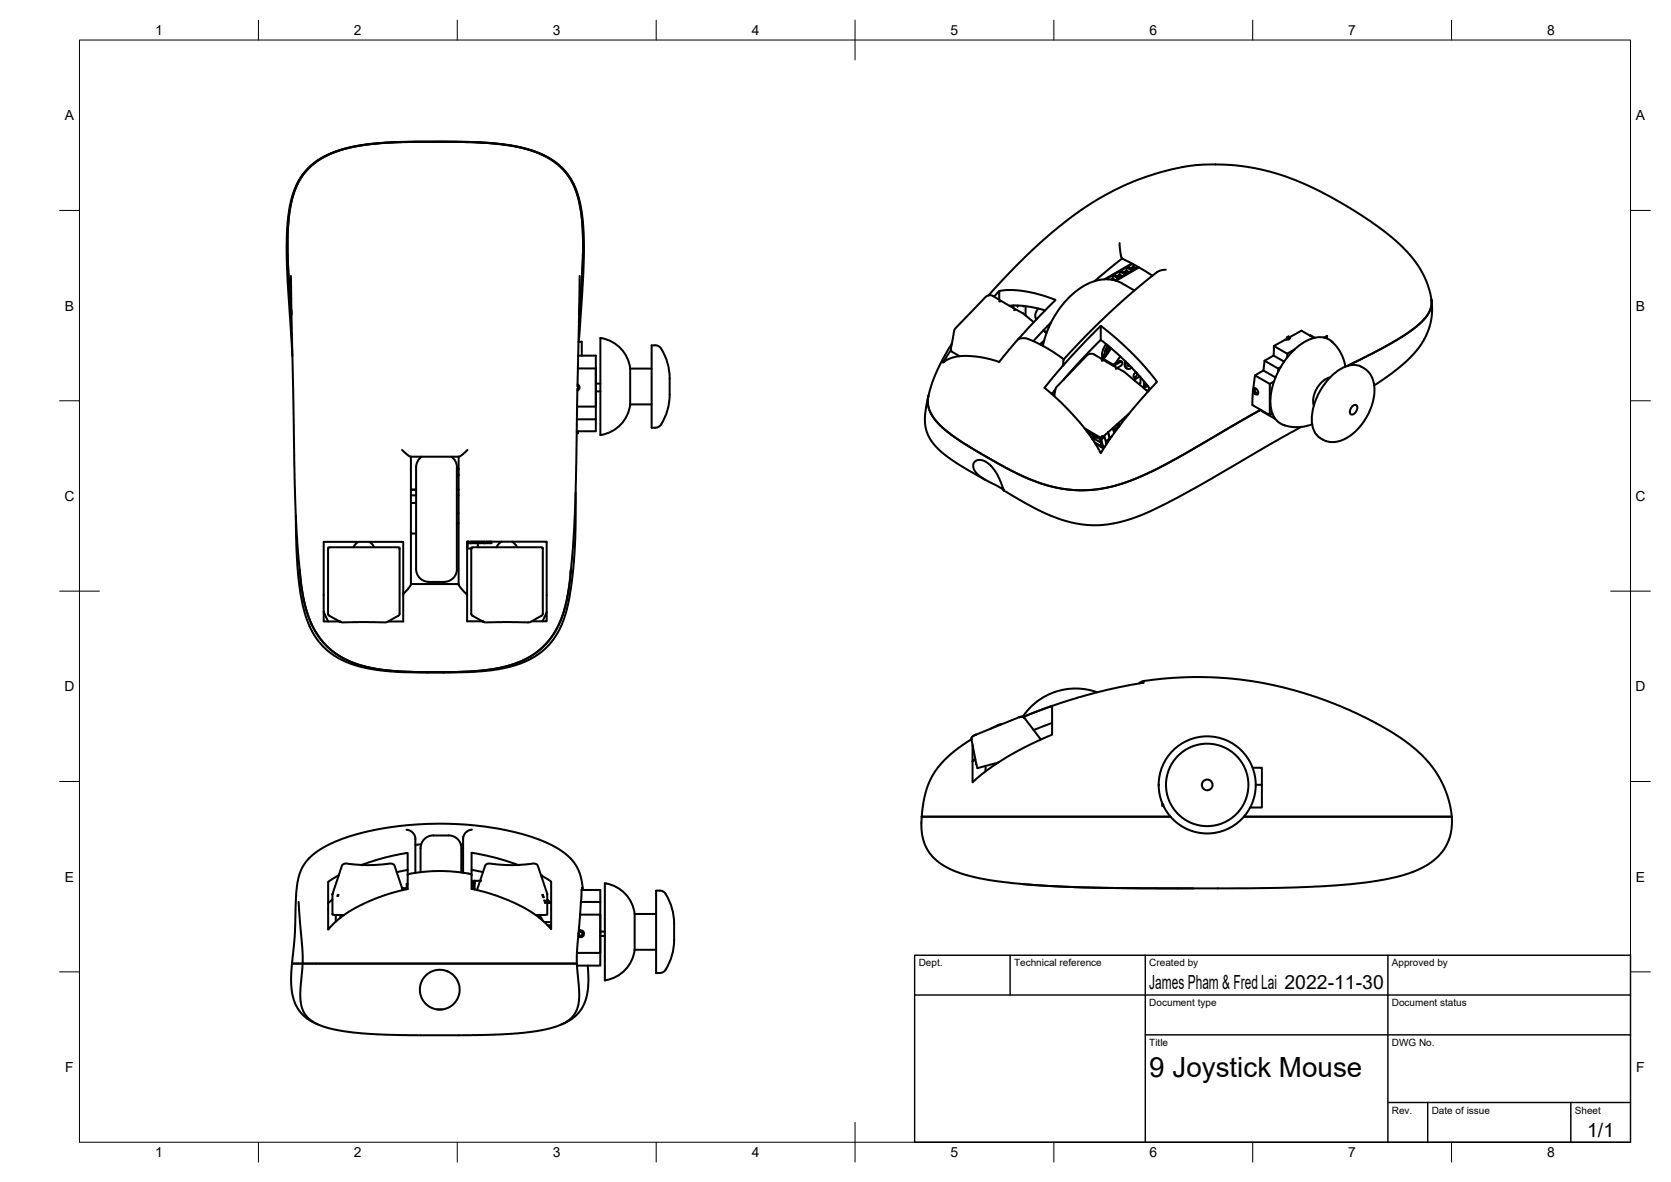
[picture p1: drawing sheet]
<svg xmlns="http://www.w3.org/2000/svg" width="420mm" height="297mm" viewBox="0 0 420 297" stroke-linecap="round" stroke-linejoin="round" font-family="sans-serif">
<!-- layer: Visible -->
<g fill="none" stroke="#000" stroke-width=".51">
<path d="M77.6 42.3l-2 2.5-1.5 3.1-.9 3-.6 3.5-.3 4.5v6l1 14.1-1-14.1v-6l.3-4.5 .6-3.5 .9-3 1-2.2 1.5-2.3 2.3-2.3 2.7-1.7 2.9-1.3 3.5-1 4.6-.8 4.5-.4 13.4-.3 12.6 .4 5.6 .6 2.9 .6 3.1 1 3.2 1.5 2.2 1.5 2.1 2.1 1.3 1.8 1.4 3.1 .8 2.7 .6 4.4 .3 4v5.4l-1 14.3 .7-9.3 .3-6.7-.2-6.7-.7-5.4-1.1-3.5-1.1-2.3-.9-1.4-2.5-2.5-2.9-1.9-2.5-1.1-3.1-1-2.9-.6-4.4-.5-10-.4-16.6 .1-6 .6-6.1 1.3-2.2 .8-2.3 1.2-1.5 .9zM73.2 69.3l1 54.6 .4 10 .9 10.3M145.8 69.3l-.5 23.3M248.6 74.2l6.9-7.4 6.9-6.5 7.2-5.9 3.5-2.4 3.9-2.5 3.2-1.7 4.8-2.2 6.8-2.3 7.6-1.7 6.7-.3 4.6 .3 4.1 .5 4.4 1 4 1.2 4.3 1.7 4.5 2.1 8.2 4.7 7.8 5.3 3.7 3 2.3 2.3 2.4 3.1 1.7 2.9 1.2 3.2 .6 2.7M249.9 74.5l.2-.1a3.5 3.5 0 0 1 3.7-1.5l2.9 .2 2.5 .4 2.8 .7 3.4 1.2-9.3 9.7M251.2 73.1v2.2M253.8 76.8l3.8 .1 5.2 1.1M254.8 76.8v.6M255.9 76.8v.3M257.3 76.9v.1M257.9 76.9v2.4M261 77.5l-.7 1.5v.6l.3 .7"/>
<path d="M278.7 70.2l-.3-.2 1.4-.8 1.4 .8-.8 .5M279.4 70.3l.4-.3v.3M279.8 69.2v.8l.7 .4M280.1 69l1.4-.8 1.4 .8-1.4 .8zM280.8 69.4l.7-.4v.8M281.5 61.1l.2 2.6 .4 1.3M281.5 68.2v.8l.7 .4M281.8 68l1.5-.8 1.4 .8-1.4 .8zM282.1 65l4.3 2.2 3.4 2.1M282.1 65l-6.9 5.6M282.6 68.4l.7-.4v.8M283.3 67.2v.8l.7 .4"/>
<path d="M284.3 67.4l.7-.4v.8M284.6 66.2l-6.9 4M284.8 66.3l-1.2 .7 1.4 .8 1.2-.7M285 66.4v.6l.7 .4M285.2 73l-3.6-2.1-1.6-.5-1.3-.2-3.1 .3-1.6 .6-1.7 .9-3.4 2.6-3 3.6-1.5 2.5-.9 2-1.3 4.2M286.4 67.2l-5.8 3.4M293.1 67.8l-1.1 .1-1 .5-7.3 5.9-8.1 7.5-8.1 8.5M359.9 75.3l-.1 1.9-.6 1.5-1.3 1.8-1.8 1.6-2.9 2.1-3.4 2-11 5.8M359.9 75.3l.2 3.4-.5 2.7-1 2.9-1.2 2.2-1.9 2.4-2.3 2.3-3.4 2.7-4.3 2.9M145.2 97.7l-.1 4.5M145.2 96.6a.88 .88 0 0 1 .5 .8 .88 .88 0 0 1-.5 .8M145.3 92.6l-.1 5.1"/>
<path d="M145.3 92.6h4.5v9.6h-4.7M145.4 89.4h4.4v16h-4.7M145.5 85.9h.8v3.5M145.5 85.9l1.1-15 .2-9.4-.4-7.5-.6-3.1-.7-2.7a16.5 16.5 0 0 0-12.2-10.7l-4.4-1-7.7-.7-6.6-.2-15.5 .1-5.4 .4-5.3 .9-4 1.2-3.8 1.9a16.7 16.7 0 0 0-7.5 12.6l-.5 5.1-.1 7.1 1.4 24.6M149.8 98.3h1.2M149.8 96.4h1.2M158.5 92.6v9M158.5 92.6h5.4M158.5 92.6a8.8 8.8 0 0 0-7.5-7.7v24.4h.3M164.7 86.8h-.8v20.7h.8M164.7 86.8l.7 .1a4.9 4.9 0 0 1 2 3.1 25.7 25.7 0 0 1 1 8.9 14 14 0 0 1-2.2 7.7M233.4 99.5l-.1 1 .1 1.8 .5 1.3 1 1.6 2.8 2.9 4.9 3.5 10.1 5.9 5.7 2.7 3.2 1.2 3.3 1 2.9 .5 2.9 .3h3.3l4.5-.7 3.4-.9 4.3-1.6 4.1-1.8 5.4-2.9 21.3-12.3"/>
<path d="M233.4 99.5l-.7 3.8-.1 2.5 .4 2.5 1 2.3 1.8 2.2 2.7 2.2 3.8 2.5 5.5 3.1M239.1 88l.2 .4 2 1.1M239.3 86.4l-3.6 6.6-1.2 2.9-1.1 3.6M256.1 85.1l-4.9 5.9-4.6-1.2-4.1-.4-1.9 .2-1.4 .4-2.1 1.1 2-3.2M256.1 85.1h2l2.4 .9 3.4 1.8 3.6 2.5M259.9 81l-2.7-2.3-7.6-4.4-1-.1-.8 .4-7.7 8.1-1 5.2M261.9 86.1l.1 .1M262 86.2v.3M262 86.5l-.3 .2M262.4 83l.7 .7M262.5 85.6l-1 .9M263.3 82l.4 .2"/>
<path d="M264.3 81l-4.5 4.7M264.5 98.9l.6 .4M265.1 98.2l.2 .1M265.4 97.9l-.9 1.1M267.5 95.4l4-4.5 5.3-5.5 3.7 3.1 2.9 2.7 3.1 3.3 2.7 3.3M276.8 81.9l3.2 2.6 4.2 3.8 3.7 4 3 3.7-7.6 8.6-3.8 5.1-2.7 4.2-2.6-4.2-2.8-3.7-4.3-4.5-4.5-4 4.8-5.7M276.8 81.9l-3.7 3.7-5.7 6.2 .1-1.5M276.8 81.9v3.5M277.1 88.9l.2 .2M277.2 89.1l.7 .4M277.7 89.9l-.3 .3 2.5 1.4 1.9-.9M278.1 89.4l-1.1 .8"/>
<path d="M278.1 86.5l-.4 .5a3.6 3.6 0 0 0-.5 2.9M278.6 86.8a2.31 2.31 0 0 0-.6 2.6M278.9 87.1l-.6 1 .1 .8M279.2 87.4l-.9 1.7M279.4 87.6l-1.9 2.6M281.7 89.6l-1.4 1.8M281.7 90.9l-1.3 .8-.7 .1M281.8 90.9h.4a.88 .88 0 0 1-.4 1.1l-.9 .5M281.8 90.7l.3 .2M282.9 90.7l-.1 .5a1.14 1.14 0 0 0 .6 1.4M283.2 91a1.02 1.02 0 0 0-.1 1.2 1.02 1.02 0 0 0 1.1 .4l.4-.2M283.6 91.4v.6h.6"/>
<path d="M283.8 91.7l.2 .1M283.8 91.7h-.2M285.3 95.3v.3M285.4 95.3v.4M285.7 93.6l-.5 .4-.1 .7a.73 .73 0 0 0 .8-.9M286.6 94.6l-1.5 .9M286.8 94.8v1.5l-.4 .3M287.6 95.8v1.7l1-.5M287.7 97.2h.1M287.9 96.1l-.3 .6M288 96.3l-.3 .9M288.5 96.8l-.8 .4"/>
<path d="M288.6 97h-.1M288.6 98.5l-6-5.1-7.5-4.3-.9-.2-.9 .4-7.7 8-.5 2.3M288.6 97h.1M288.9 97.4v.7M315.1 98.2l.5 .1 .1 .6-.5-.1zM315.6 94.3l3.7 2.2M315.9 97.7l-.8 .4v-.3a.58 .58 0 0 1 .7-.2 .58 .58 0 0 1 .4 .5l.2 .5a.41 .41 0 0 1-.1 .4 .41 .41 0 0 1-.4 .2l-.3-.2 .8-.4M317.7 93.1l3 1.8M317.9 90.6l3.5 2 .6-.3M320.2 89.4l2.7 1.5M320.3 95.9l-1 .6v7.8l-4.4-2.5 .1-3.4M320.3 87l3.4 1.9 1.8-1.1"/>
<path d="M321.4 92.6v.8M323.5 85.2l-3.2 1.7-.1 2.5-2.3 1.2-.2 2.5-2.1 1.2-.6 3.9M323.7 88.9v.9M324 84.5l-.5 .3M324.3 84.7l-.2 .5-.9 .1M329.4 84.3h.1l1.1 .6M330.4 84.9l-3.1-1.8-3.3 1.8v.4M332.9 84.8l.8-.4v.7M334.5 94.8a6.3 6.3 0 0 0-4.1 7.1M335 86a5 5 0 0 0-5.9-.6 18.5 18.5 0 0 0-9.6 16.6 5.3 5.3 0 0 0 3.2 4.8M335 85.9l1.9 2.4 .9 1.8 .5 2M342.3 92.2a5.6 5.6 0 0 0-6.1 1.1 15.9 15.9 0 0 0-6.3 13.1 4.8 4.8 0 0 0 2.1 3.7"/>
<path d="M342.3 92.2l1.3 .8 .7 .8a9.5 9.5 0 0 1 .1 9.4l-1.3 2.5-1.4 1.8-1.8 1.7-2 1.2a5.6 5.6 0 0 1-5.3 .1l-.6-.4M101.1 113.1l2.1 1.7h12.3l2-1.7M103.3 114.8v32.1l-1.9 2.4M106 114.8a4.6 4.6 0 0 0-1.4 4v17.2a43.2 43.2 0 0 0 .3 8.3 3.2 3.2 0 0 0 2.9 1.9M113.5 114.8l1 1.1 .4 1.5M114.9 117.4v25.6M114.9 119.3h.4M114.9 117.6h.2M114.9 117.9h.4M115.1 117.6l.2 .2M115.3 114.8v32.1l.7 1.1 1.5 1.4v-13.3M115.3 119.3l-.4 .3"/>
<path d="M145.1 102.2l-.4 24.2-.7 11.5-.6 6.3M145.3 108.4v.5h-.3M149.8 105.4v3h-4.8M158.5 101.6h5.4M158.5 101.6a8.8 8.8 0 0 1-7.2 7.7M166.3 106.6l-.9 .7-.7 .2M245.1 116l.8-.4h.9l1 .4 1.2 .9 1.1 1.3 .9 1.4 1.4 3.7-1.4-1.1-3.9-2-1.3-1-.7-.9-.4-.9v-.7zM272.8 107.7v.1M273.1 108.1l.4 .3M273.2 107.9l.4 .6M273.6 108.5l-.1 .2M273.7 108.2l-.1 .3"/>
<path d="M273.9 108.3v.5l2.9 1.7 .9-.7 .3 1.2 1-.9M274 108.9l-.1 .3M274.3 109.8l.3 .4M274.7 109.2v.2M274.7 109.2l.2 .9M274.9 110.2l-.2 .2 .3 .2-.1-.5 1.9 1.1 .4 1.1-2-1.2M275 109.4v.1M275 109.5l.6 .5-.1-.3M275 109.5l.6 .5M275.4 111.5l1.9 1.1-.1-.3M275.4 109.7v.1M276.6 110.3l.2 .9"/>
<path d="M276.8 112.3l.2 .1M276.9 110.5l.4 1.6 .4 .3M277.6 112.3l-.3 .3M277.6 112.3h-.1M278 111l.1 .8M278.9 109.8l-.3-1.2 .4 1.8M278.9 109.7l.2 .3M279.6 109.6l-.5 .5M279.8 107.6l.4 1.2M280.8 107.9l-.7 .6M281 106.5l.2 .5M281.3 107.3l-.1-.3-1.2 1.1"/>
<path d="M281.3 106.2l.2 .8M282.9 104.8l.1 .3M283.8 104l-6.6 5.8h-.8l-3.7-2.1M317.2 103.1v.2l3.4 2M319.9 103.9l-.6 .4M327.2 107.3l-31.3 17.8-8.7 4.3-2.8 1-3.5 1-3.5 .5-3.2 .1-3.7-.5-3.1-.7-3.3-1.3-2.8-1.2-8.9-5M329.9 106.6l-3.1 .7a9.6 9.6 0 0 1-3.8-.4l-.3-.1M340.1 102.1a.69 .69 0 0 1 1.1-.1 1.66 1.66 0 0 1-1.5 2.1 1.52 1.52 0 0 1 .4-2zM82.5 137.6h17.9l.1 16.7-.3 .4-2.7 1.5a7 7 0 0 1-3.4 .1h-5.3a7.2 7.2 0 0 1-3.4-.1l-2.6-1.5-.3-.3zM82.5 137.6l.1 .2M90.1 136.2l-.6 .5-.6 .8M92.9 136.2l.7 .5 .5 .8"/>
<path d="M100.4 137.6l-.1 .2M103.3 123h1.3M103.3 123.1h1.3M103.3 124.5h1.3M103.3 126.4h1.3M103.3 134.1h1.3M114.9 123h.4M114.9 123.1h.4M114.9 124.5h.4M114.9 129h.4M114.9 131.5h.4M117.5 136.1h20v19.4a.5 .5 0 0 1-.2 .6 .5 .5 0 0 1-.6 0h-3"/>
<path d="M117.5 136.1h.4M117.5 136.5l.1 1.3h.9M117.9 136.1l.5 .4M118.4 136.1h3.3M118.6 137.6h17.8l.1 16.8-.3 .3-2.7 1.5a7 7 0 0 1-3.4 .1h-5.3a7.2 7.2 0 0 1-3.3-.1l-2.7-1.5-.3-.3zM118.6 137.6v.2M120.2 136.5l-.1 1M121.8 136.1h-.1M122.3 136.1h1.3v.4h-6.1M122.3 136.1l-.6 .4M126.1 136.1l-.6 .4-.7 1M128.7 136.1l.9 .7 .4 .7"/>
<path d="M136.4 137.6l-.1 .2M144.7 123.8v11.2l-.7 9-1.2 8.1-1 3.3-1.1 2.7-1.7 2.7-1.7 2-2.3 1.8-2 1.2-2.2 1-3.2 .9-6.5 1-6.4 .3h-8.9l-5.3-.1-4.8-.4-3.6-.6-3.6-1-3.1-1.3-2.8-1.9-2.6-2.7-1.5-2.2-1.4-3.2-1-3.6-.8-4.8-.5-4.4-.4-13.3M75.4 143.2l.8 6.4a21.5 21.5 0 0 0 7.6 14.2l2.6 1.6 3.9 1.7 4.5 1 3.9 .5 8.4 .3 10.9-.2 5.8-.5 5.1-1.2 3.4-1.4 2.7-1.7 2.2-2 2.1-2.7 1.6-3.1 1.3-3.9 .8-3.9 .6-5.1-1 6.9-1.4 5.3-1.2 2.6-1.3 2-1.5 1.9-1.6 1.5-1.8 1.3-2.8 1.5-4.8 1.5-5.5 .9-8.7 .3-10.8-.1-6.4-.7-2.8-.6-2.8-.8-2.8-1.3-2-1.1-2.2-1.9-1.5-1.7-1.4-2.1-1.1-2.1-1.3-3.5-.7-2.9zM81.4 153.7l1.1 2.5M101.4 149.3v6.9h-3.8M101.4 149.3v-13.1h-20v19.4a.47 .47 0 0 0 .1 .6 .47 .47 0 0 0 .6 0h3.2M103.3 146.8h12M107.8 146.2h3.9M114.9 143a3.2 3.2 0 0 1-3.2 3.2M117.5 149.4v6.7h3.8M137.5 153.8l-1.1 2.3M275.9 174a16 16 0 0 0-18.7 6.1"/>
<path d="M287.6 171.6l-8 1.5a137.6 137.6 0 0 0-22.3 7.1l7.2-2.8v7.2l-5.2 2.4-6.1 3.2-5.4 3.6-3.3 2.8v-9.4M287.6 171.1l7.5-.8 7.1-.2 6.1 .3 6.6 .8 5.1 .9 6.4 1.6 6.7 2.2 5.7 2.3 5.5 2.7 6 3.3 4.1 2.8 3.5 3.1 2.8 3.4 2.2 3.9 1.4 3.9 .7 3.9M287.6 171.1l-1.2 .6M244.3 185.8l-4.7 3.2a20 20 0 0 0-7.8 15.5v.7M244.3 185.8l1.2 6.3M244.3 185.3v.5M244.5 191.3l.8-.5zM245.4 184.6l-.9 .5M245.4 184.6l-.8 .4-.3 .8M247.8 192.5v1.4M251 191.6l-5.2 1.4-.3-.9M251.9 182l-.9 .2-2 1"/>
<path d="M255.9 180.4l-10.5 4.2M255.9 180.4l1.1-.3 .5 .3-.5-.3zM257.5 180.4l4.2 5.5M264.5 181.7l-4.6 1.8M314.9 192.9h2.4v10h-3M315.7 197.2h1.6M90.9 217.4l5.9-1.9 5.7-1.1v5.3M102.2 208.5l.8 .2 .7 .5 .7 1.2v9M102.5 218.6l-2.7 .6M102.5 219.7v3.7l-6.2 1.7-5.9 2.5-4.4 2.7-1.9 1.6-1.6 1.7v-11.2a1.22 1.22 0 0 1 1-1.4l1.7-1M105.9 212.2l-1.5 .1M112.8 210l-3.8-.1a3.7 3.7 0 0 0-3.3 4.6v4.7"/>
<path d="M112.8 209.9a3.2 3.2 0 0 1 3.2 3.2M115.9 212.2l.5 .1M116 213.2v6.1M118.6 218.6l2.9 .6M118.6 219.8v3.6l6.3 1.7 3.1 1.2 3.5 1.7 3.7 2.3 1.8 1.6 1.6 1.6v-11.1a1.2 1.2 0 0 0-.9-1.5l-1.7-.9M118.7 208.5l-.8 .1-.6 .5-.8 1.2-.1 9M130.3 217.4l-6.1-1.9-5.6-1.2v5.5a37.5 37.5 0 0 0-16.1-.1M231.8 205.2h62.5M231.8 205.2l-.1 3.3 .7 3.4 1.3 2.5 1.1 1.2 1.7 1.4 3.7 2 4.4 1.3 5.2 1 7.5 .9 12 .7 17.5 .3h27.1l17.8-.4 10-.8 7.3-1.1 3.4-.8 2.9-1 2.6-1.2 2-1.2a12.2 12.2 0 0 0 5.1-11.5M292.3 202.5v-.5v.6h.2M312.8 205.2h52.2M75.1 226.7l1 13.5-.6 9.1 .1 2.2 .2 1.5 1 2.1 1.7 1.6 2.3 1.1 3 .9 4.8 .7 6.2 .5 21.2 .3 7.7-.2 6.2-.3 5.1-.6 3.3-.7 2-.6 2.4-1.2 1.3-1.2 1-1.5 .5-1.6 .1-2-.5-8.1"/>
<path d="M83.6 226l-1.1 1M84.2 229.9h2.3M84.4 229.9v1.7M85.6 229.9v.7M101.1 223.2h1.2M101.3 223.7l-2.1-6.1-.4-.5-.8-.1-5.7 .4-5.8-.3-.5 .5-2.4 7v5.2l.6 .1M102.5 222.1h-.2v1.4M119.3 222.2v-.9h-.3v2.1v-.1M119.9 223.7l2.1-6.1 .5-.5 6.4 .3 5.7-.3 .6 .5 2.4 7.1v5.1l-2.9 .1M120.7 221.3h-1.4v2.2M135.6 229.9v.7M135.6 229.9l.8 1.4"/>
<path d="M136.9 231.7h1.7M137.6 226.1l1 .8M137.6 226.3h.3M137.6 226.7h.7M137.6 226.9h1M137.7 232.5h.9M145.5 234.5a.5 .5 0 0 1 .8-.2 .5 .5 0 0 1-.1 .8 .5 .5 0 0 1-.7-.4M145.5 233.9a.9 .9 0 0 1 1.4 .8 .9 .9 0 0 1-1.5 .7M145.9 229.9h5v9.6h-5.8M146.1 226.7l-1 12v3.5M146.1 226.7l-.1 .1M146.1 226.7h4.8"/>
<path d="M146.2 223.7h4.7v3M146.3 223.6l-.2 3.1M146.3 223.1h.2v.6M146.6 223.7l-.5-3.1-.6-1.9-1.1-1.9-1.7-1.8-2.3-1.7-3.1-1.6-3.5-1.4-3.7-1-8.1-1.6-5.4-.5-5-.2-4.9 .1-6 .4-5.4 .9-4.3 .9-5.4 1.7-4.2 1.9-3.2 2.3-1.1 1.2-1 1.5-1.1 2.9-.5 2.9-.4 11.6-.7 6.9M150.9 226.7v16h-5.8M150.9 235.2h1.2M150.9 234.1h1.2M159.6 229.7v9M159.6 238.7h5.4M159.6 229.7h5.4M159.6 238.7a8.8 8.8 0 0 1-7.2 7.6M159.6 229.7a8.8 8.8 0 0 0-7.5-7.7v24.4l.3-.1"/>
<path d="M165.8 223.8h-.8v20.7l1.6-.1 .8-.7M165.9 223.8l1 .3 .5 .5M167.4 224.7a16.4 16.4 0 0 1 2.1 9.5 17.5 17.5 0 0 1-2.1 9.5M257.2 222.2l15.7 .8 27.2 .3M73.4 242.2h71.7M73.4 242.2l-.2 3.3 .1 2.5 .3 2.2 .5 1.8 1 1.9 1.1 1.2 1.5 1.2 2.2 1.1M109.9 253.7h1.3M147.8 242.7l.2 3.2-.1 2.3-.4 2.3-.6 1.9-1.1 1.7-1.2 1.3-1.7 1.2-1.8 .9"/>
<circle cx="303.5" cy="197.2" r="1.34"/>
<circle cx="303.5" cy="197.2" r="10.4"/>
<circle cx="303.5" cy="197.2" r="12.2"/>
<circle cx="110.6" cy="248.7" r="5"/>
</g>
<g fill="#000">
<circle cx="251.2" cy="75.8" r=".25"/>
<circle cx="255" cy="77.9" r=".25"/>
<circle cx="262.7" cy="83.3" r=".25"/>
<circle cx="277" cy="90.6" r=".25"/>
<circle cx="280.5" cy="92.7" r=".25"/>
<circle cx="288.2" cy="98" r=".25"/>
<circle cx="277.1" cy="109.6" r=".25"/>
<circle cx="85.4" cy="156.2" r=".25"/>
<circle cx="121.3" cy="156.1" r=".25"/>
<circle cx="121.5" cy="156.2" r=".25"/>
<circle cx="90.8" cy="217.4" r=".25"/>
<circle cx="130.4" cy="217.4" r=".25"/>
<circle cx="136" cy="220" r=".25"/>
<circle cx="292.3" cy="202.2" r=".25"/>
<circle cx="84.8" cy="225.2" r=".25"/>
<circle cx="84.9" cy="224.9" r=".25"/>
<circle cx="101.1" cy="223.2" r=".25"/>
<circle cx="120.7" cy="221.3" r=".25"/>
<circle cx="136.3" cy="224.9" r=".25"/>
<circle cx="136.4" cy="225.2" r=".25"/>
<circle cx="136.5" cy="225.5" r=".25"/>
<circle cx="136.8" cy="226.3" r=".25"/>
<circle cx="136.9" cy="226.7" r=".25"/>
<circle cx="137" cy="226.9" r=".25"/>
</g>
<!-- layer: BORDER -->
<g fill="none" stroke="#000" stroke-width=".25">
<path d="M20 10.1h390v276.9h-390zM65 5.1v5M115 5.1v5M165 5.1v5M215 5.1v10M265 5.1v5M315 5.1v5M365 5.1v5M15 52.9h5M410 52.9h5M15 100.7h5M410 100.7h5"/>
<path d="M15 148.6h10M405 148.6h10M15 196.4h5M410 196.4h5M15 244.2h5M410 244.2h5M65 287v5M115 287v5M165 287v5M215 282.1v9.9M265 287v5M315 287v5"/>
<path d="M365 287v5"/>
</g>
<!-- layer: TITLEBLOCK -->
<path d="M230 240.1h180v46.9h-180zM230 250h180M254 240.1v9.9M288 240.1v46.9M349 240.1v46.9M288 260.1h122M349 277.1h61M359 277.1v9.9M395 277.1v9.9" fill="none" stroke="#000" stroke-width=".36"/>
<text font-size="7" x="289" y="270.6">9 Joystick Mouse</text>
<g font-size="4.9">
<text x="289" y="248.5">James Pham &amp; Fred Lai 2022-11-30</text>
<text x="399.1" y="285.7">1/1</text>
</g>
<g font-size="3.5">
<text x="39" y="8.8">1</text>
<text x="89" y="8.8">2</text>
<text x="139" y="8.8">3</text>
<text x="189" y="8.8">4</text>
<text x="239" y="8.8">5</text>
<text x="289" y="8.8">6</text>
<text x="339" y="8.8">7</text>
<text x="389" y="8.8">8</text>
<text x="16.3" y="30.2">A</text>
<text x="411.3" y="30.2">A</text>
<text x="16.3" y="78">B</text>
<text x="411.3" y="78">B</text>
<text x="16.2" y="125.9">C</text>
<text x="411.2" y="125.9">C</text>
<text x="16.2" y="173.7">D</text>
<text x="411.2" y="173.7">D</text>
<text x="16.3" y="221.6">E</text>
<text x="411.3" y="221.6">E</text>
<text x="16.4" y="269.4">F</text>
<text x="411.4" y="269.4">F</text>
<text x="39" y="290.8">1</text>
<text x="89" y="290.8">2</text>
<text x="139" y="290.8">3</text>
<text x="189" y="290.8">4</text>
<text x="239" y="290.8">5</text>
<text x="289" y="290.8">6</text>
<text x="339" y="290.8">7</text>
<text x="389" y="290.8">8</text>
</g>
<g font-size="2.5">
<text x="231" y="242.9">Dept.</text>
<text x="255" y="242.9">Technical reference</text>
<text x="289" y="242.9">Created by</text>
<text x="350" y="242.9">Approved by</text>
<text x="289" y="252.8">Document type</text>
<text x="350" y="252.8">Document status</text>
<text x="289" y="262.9">Title</text>
<text x="350" y="262.9">DWG No.</text>
<text x="350" y="279.9">Rev.</text>
<text x="360" y="279.9">Date of issue</text>
<text x="396" y="279.9">Sheet</text>
</g>
</svg>
